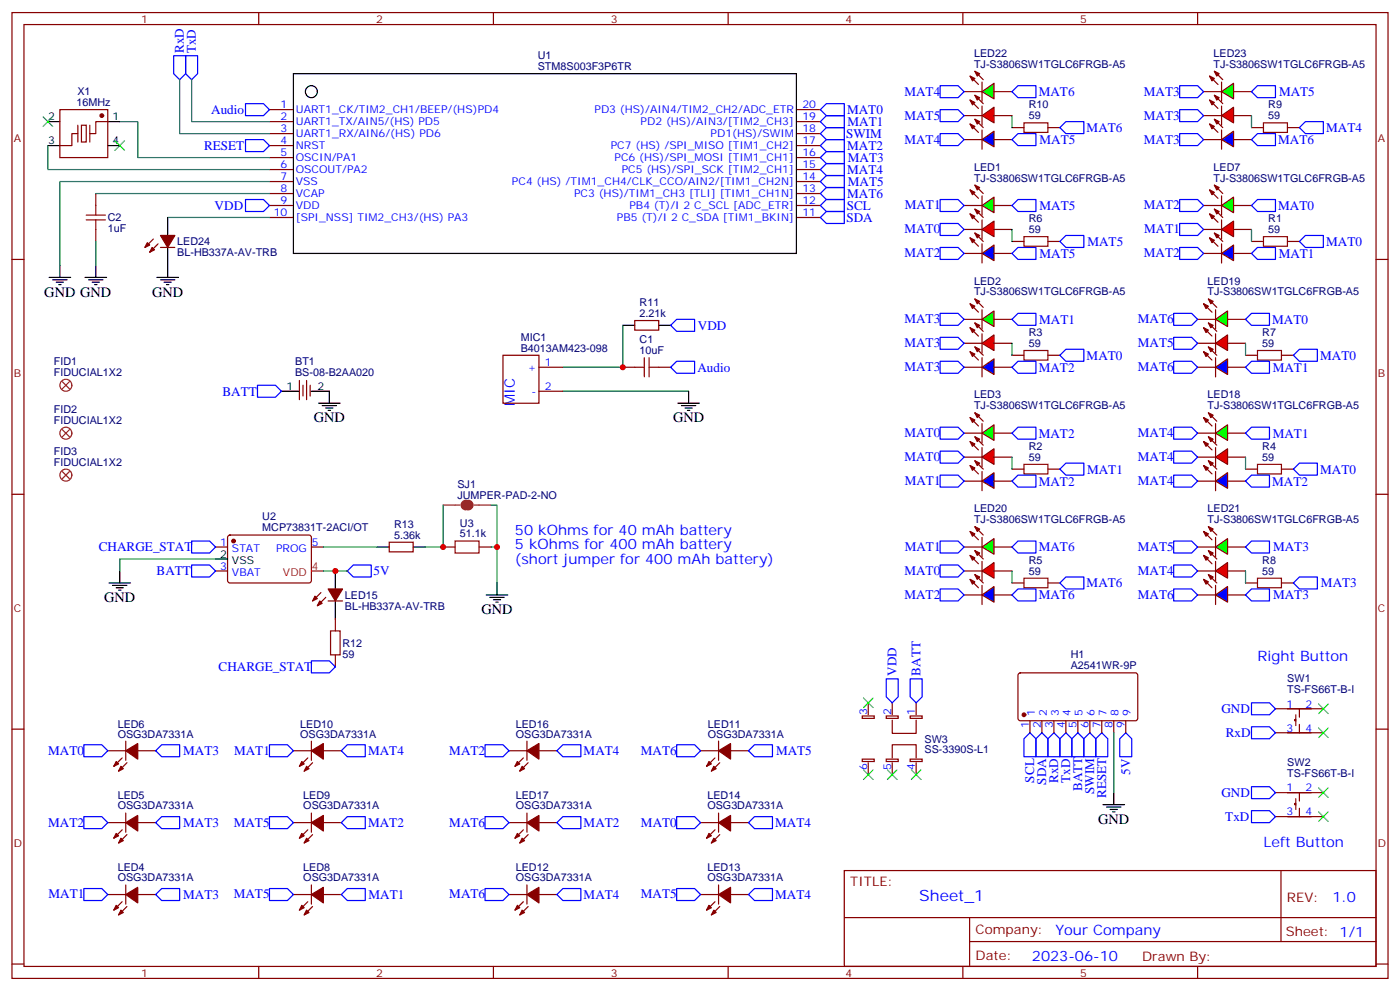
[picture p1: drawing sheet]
<svg xmlns="http://www.w3.org/2000/svg" width="412mm" height="292mm" viewBox="0 0 412 292" stroke-linecap="round" stroke-linejoin="round" font-family="sans-serif">
<g fill="none" stroke="#870000" stroke-width=".35">
<path d="M3.5 3.7h405.4v284.3h-405.4zM7.1 7.2h398.2v277.3h-398.2zM76.2 3.7v3.5M145.3 3.7v3.5M214.5 3.7v3.5M283.6 3.7v3.5M352.8 3.7v3.5M3.5 76.4h3.6M405.3 76.4h3.6M3.5 145.5h3.6M405.3 145.5h3.6M3.5 214.7h3.6"/>
<path d="M405.3 214.7h3.6M248.7 256.3h156.6v28.2h-156.6zM377.3 256.3v20.9M248.7 270.1h156.5M285.6 277.2h119.6M285.6 270.1v14.2M3.5 283.8h3.6M76.2 284.5v3.5M145.3 284.5v3.5M214.5 284.5v3.5M283.6 284.5v3.5M352.8 284.5v3.5"/>
<path d="M405.3 283.8h3.6"/>
</g>
<path d="M289.3 60.5l3.5-2.5v4.6z" fill="#0f0" stroke="#870000" stroke-width=".35"/>
<path d="M285.8 55.9l2.4 2.5M287.2 54.5l2.4 2.5M289.3 57.7v5.6M284 60.5h5.3M292.8 60.5h5.3" fill="none" stroke="#870000" stroke-width=".35"/>
<g fill="#870000" stroke="#870000" stroke-width=".35">
<path d="M287.2 54.5l1.4 .7-.7 .7z"/>
<path d="M285.8 55.9l1.4 .7-.7 .7z"/>
</g>
<path d="M289.3 67.6l3.5-2.5v4.6z" fill="#f00" stroke="#870000" stroke-width=".35"/>
<path d="M284 67.6h5.3M285.8 63l2.4 2.4M287.2 61.6l2.4 2.4M289.3 64.7v5.7M292.8 67.6h5.3" fill="none" stroke="#870000" stroke-width=".35"/>
<g fill="#870000" stroke="#870000" stroke-width=".35">
<path d="M287.2 61.6l1.4 .7-.7 .7z"/>
<path d="M285.8 63l1.4 .7-.7 .7z"/>
</g>
<path d="M289.3 74.6l3.5-2.5v4.6z" fill="#00f" stroke="#870000" stroke-width=".35"/>
<path d="M284 74.6h5.3M285.8 70l2.4 2.5M287.2 68.6l2.4 2.5M289.3 71.8v5.6M292.8 74.6h5.3" fill="none" stroke="#870000" stroke-width=".35"/>
<g fill="#870000" stroke="#870000" stroke-width=".35">
<path d="M287.2 68.6l1.4 .7-.7 .7z"/>
<path d="M285.8 70l1.4 .7-.7 .7z"/>
</g>
<path d="M289.3 94l3.5-2.5v4.6z" fill="#0f0" stroke="#870000" stroke-width=".35"/>
<path d="M284 94h5.3M285.8 89.4l2.4 2.5M287.2 88l2.4 2.5M289.3 91.2v5.6M292.8 94h5.3" fill="none" stroke="#870000" stroke-width=".35"/>
<g fill="#870000" stroke="#870000" stroke-width=".35">
<path d="M287.2 88l1.4 .7-.7 .7z"/>
<path d="M285.8 89.4l1.4 .7-.7 .7z"/>
</g>
<path d="M289.3 101.1l3.5-2.5v4.6z" fill="#f00" stroke="#870000" stroke-width=".35"/>
<path d="M285.8 96.5l2.4 2.5M287.2 95.1l2.4 2.4M289.3 98.2v5.7M284 101.1h5.3M292.8 101.1h5.3" fill="none" stroke="#870000" stroke-width=".35"/>
<g fill="#870000" stroke="#870000" stroke-width=".35">
<path d="M287.2 95.1l1.4 .7-.7 .7z"/>
<path d="M285.8 96.5l1.4 .7-.7 .7z"/>
</g>
<path d="M289.3 108.1l3.5-2.4v4.5z" fill="#00f" stroke="#870000" stroke-width=".35"/>
<path d="M284 108.1h5.3M285.8 103.5l2.4 2.5M287.2 102.1l2.4 2.5M289.3 105.3v5.6M292.8 108.1h5.3" fill="none" stroke="#870000" stroke-width=".35"/>
<g fill="#870000" stroke="#870000" stroke-width=".35">
<path d="M287.2 102.1l1.4 .7-.7 .7z"/>
<path d="M285.8 103.5l1.4 .7-.7 .8z"/>
</g>
<path d="M289.3 127.5l3.5-2.4v4.5z" fill="#0f0" stroke="#870000" stroke-width=".35"/>
<path d="M284 127.5h5.3M285.8 122.9l2.4 2.5M287.2 121.5l2.4 2.5M289.3 124.7v5.7M292.8 127.5h5.3" fill="none" stroke="#870000" stroke-width=".35"/>
<g fill="#870000" stroke="#870000" stroke-width=".35">
<path d="M287.2 121.5l1.4 .7-.7 .7z"/>
<path d="M285.8 122.9l1.4 .7-.7 .8z"/>
</g>
<path d="M289.3 134.6l3.5-2.5v4.6z" fill="#f00" stroke="#870000" stroke-width=".35"/>
<path d="M284 134.6h5.3M285.8 130l2.4 2.5M287.2 128.6l2.4 2.5M289.3 131.8v5.6M292.8 134.6h5.3" fill="none" stroke="#870000" stroke-width=".35"/>
<g fill="#870000" stroke="#870000" stroke-width=".35">
<path d="M287.2 128.6l1.4 .7-.7 .7z"/>
<path d="M285.8 130l1.4 .7-.7 .7z"/>
</g>
<path d="M289.3 141.6l3.5-2.4v4.6z" fill="#00f" stroke="#870000" stroke-width=".35"/>
<g fill="none" stroke="#870000" stroke-width=".35">
<path d="M79.4 32.3h7M79.4 35.8h7M79.4 39.3h7M234.6 32.3h7.1M234.6 35.8h7.1M234.6 39.3h7.1M79.4 42.9h7M79.4 46.4h7M79.4 49.9h7M79.4 53.4h7M79.4 57h7M234.6 42.9h7.1"/>
<path d="M234.6 46.4h7.1M234.6 49.9h7.1M234.6 53.4h7.1M234.6 57h7.1M79.4 60.5h7M79.4 64h7M234.6 60.5h7.1M234.6 64h7.1M285.8 137.1l2.4 2.4M287.2 135.6l2.4 2.5M289.3 138.8v5.7M284 141.6h5.3"/>
<path d="M292.8 141.6h5.3M37 218.2v5.6M375.7 208.7h14.1M375.7 215.7h14.1M381.7 211.8h-.3v.4h.3M381.7 210.4v3.2M382.8 208.7v2.4M382.8 213.3v2.4M31.7 221h5.3M36 223.1l-2.5 2.5M37 239.4v5.6M37.4 224.5l-2.5 2.5"/>
<path d="M40.6 221h5.3M375.7 233.4h14.1M381.7 236.5h-.3v.4h.3M381.7 235.1v3.2M382.8 233.4v2.4M382.8 237.9v2.5M31.7 242.2h5.3M36 244.3l-2.5 2.5M37.4 245.7l-2.5 2.5M40.6 242.2h5.3M375.7 240.4h14.1M31.7 263.3h5.3"/>
<path d="M36 265.5l-2.5 2.4M37 260.5v5.7M37.4 266.9l-2.5 2.4M40.6 263.3h5.3"/>
</g>
<g fill="#870000" stroke="#870000" stroke-width=".35">
<path d="M287.2 135.6l1.4 .7-.7 .8z"/>
<path d="M285.8 137.1l1.4 .7-.7 .7z"/>
<path d="M34.2 266.5l.7 .7-1.4 .7z"/>
<path d="M35.6 267.9l.7 .7-1.4 .7z"/>
<path d="M37 263.3l3.6-2.1v4.6z"/>
<path d="M34.2 245.4l.7 .7-1.4 .7z"/>
<path d="M35.6 246.8l.7 .7-1.4 .7z"/>
<path d="M37 242.2l3.6-2.1v4.6z"/>
<path d="M34.2 224.2l.7 .7-1.4 .7z"/>
<path d="M35.6 225.6l.7 .7-1.4 .7z"/>
<path d="M37 221l3.6-2.1v4.6z"/>
</g>
<g fill="none" stroke="#000" stroke-width=".35">
<path d="M86.4 21.7h148.2v52.9h-148.2z"/>
<circle cx="91.7" cy="27" r="1.76"/>
</g>
<path d="M359.8 60.5l3.6-2.5v4.6z" fill="#0f0" stroke="#870000" stroke-width=".35"/>
<path d="M356.3 55.9l2.5 2.5M357.7 54.5l2.5 2.5M359.8 57.7v5.6M354.5 60.5h5.3M363.4 60.5h5.3" fill="none" stroke="#870000" stroke-width=".35"/>
<g fill="#870000" stroke="#870000" stroke-width=".35">
<path d="M357.7 54.5l1.4 .7-.7 .7z"/>
<path d="M356.3 55.9l1.4 .7-.7 .7z"/>
</g>
<path d="M359.8 67.6l3.6-2.5v4.6z" fill="#f00" stroke="#870000" stroke-width=".35"/>
<path d="M354.5 67.6h5.3M356.3 63l2.5 2.4M357.7 61.6l2.5 2.4M359.8 64.7v5.7M363.4 67.6h5.3" fill="none" stroke="#870000" stroke-width=".35"/>
<g fill="#870000" stroke="#870000" stroke-width=".35">
<path d="M357.7 61.6l1.4 .7-.7 .7z"/>
<path d="M356.3 63l1.4 .7-.7 .7z"/>
</g>
<path d="M359.8 74.6l3.6-2.5v4.6z" fill="#00f" stroke="#870000" stroke-width=".35"/>
<g fill="none" stroke="#870000" stroke-width=".35">
<path d="M354.5 74.6h5.3M356.3 70l2.5 2.5M357.7 68.6l2.5 2.5M359.8 71.8v5.6M363.4 74.6h5.3M91.7 218.2v5.6M155.2 218.2v5.6M211.7 218.2v5.6M86.4 221h5.3M90.7 223.1l-2.5 2.5M91.7 239.4v5.6M92.1 224.5l-2.5 2.5"/>
<path d="M95.2 221h5.3M149.9 221h5.3M154.2 223.1l-2.5 2.5M155.2 239.4v5.6M155.6 224.5l-2.5 2.5M158.7 221h5.3M206.4 221h5.3M210.6 223.1l-2.5 2.5M211.7 239.4v5.6M212 224.5l-2.5 2.5M215.2 221h5.3M86.4 242.2h5.3"/>
<path d="M90.7 244.3l-2.5 2.5M92.1 245.7l-2.5 2.5M95.2 242.2h5.3M149.9 242.2h5.3M154.2 244.3l-2.5 2.5M155.6 245.7l-2.5 2.5M158.7 242.2h5.3M206.4 242.2h5.3M210.6 244.3l-2.5 2.5M212 245.7l-2.5 2.5M215.2 242.2h5.3M86.4 263.3h5.3"/>
<path d="M90.7 265.5l-2.5 2.4M91.7 260.5v5.7M92.1 266.9l-2.5 2.4M95.2 263.3h5.3M149.9 263.3h5.3M154.2 265.5l-2.5 2.4M155.2 260.5v5.7M155.6 266.9l-2.5 2.4M158.7 263.3h5.3M206.4 263.3h5.3M210.6 265.5l-2.5 2.4M211.7 260.5v5.7"/>
<path d="M212 266.9l-2.5 2.4M215.2 263.3h5.3"/>
</g>
<g fill="#870000" stroke="#870000" stroke-width=".35">
<path d="M357.7 68.6l1.4 .7-.7 .7z"/>
<path d="M356.3 70l1.4 .7-.7 .7z"/>
<path d="M88.9 266.5l.7 .7-1.4 .7z"/>
<path d="M90.3 267.9l.7 .7-1.4 .7z"/>
<path d="M91.7 263.3l3.5-2.1v4.6z"/>
<path d="M88.9 245.4l.7 .7-1.4 .7z"/>
<path d="M90.3 246.8l.7 .7-1.4 .7z"/>
<path d="M91.7 242.2l3.5-2.1v4.6z"/>
<path d="M88.9 224.2l.7 .7-1.4 .7z"/>
<path d="M90.3 225.6l.7 .7-1.4 .7z"/>
<path d="M91.7 221l3.5-2.1v4.6z"/>
<path d="M208.8 224.2l.7 .7-1.4 .7z"/>
<path d="M210.3 225.6l.7 .7-1.5 .7z"/>
<path d="M211.7 221l3.5-2.1v4.6z"/>
<path d="M152.4 266.5l.7 .7-1.4 .7z"/>
<path d="M153.8 267.9l.7 .7-1.4 .7z"/>
<path d="M155.2 263.3l3.5-2.1v4.6z"/>
<path d="M208.8 266.5l.7 .7-1.4 .7z"/>
<path d="M210.3 267.9l.7 .7-1.5 .7z"/>
<path d="M211.7 263.3l3.5-2.1v4.6z"/>
<path d="M208.8 245.4l.7 .7-1.4 .7z"/>
<path d="M210.3 246.8l.7 .7-1.5 .7z"/>
<path d="M211.7 242.2l3.5-2.1v4.6z"/>
<path d="M152.4 224.2l.7 .7-1.4 .7z"/>
<path d="M153.8 225.6l.7 .7-1.4 .7z"/>
<path d="M155.2 221l3.5-2.1v4.6z"/>
<path d="M152.4 245.4l.7 .7-1.4 .7z"/>
<path d="M153.8 246.8l.7 .7-1.4 .7z"/>
<path d="M155.2 242.2l3.5-2.1v4.6z"/>
</g>
<path d="M358.1 127.5l3.5-2.4v4.5z" fill="#0f0" stroke="#870000" stroke-width=".35"/>
<path d="M352.8 127.5h5.3M354.5 122.9l2.5 2.5M356 121.5l2.4 2.5M358.1 124.7v5.7M361.6 127.5h5.3" fill="none" stroke="#870000" stroke-width=".35"/>
<g fill="#870000" stroke="#870000" stroke-width=".35">
<path d="M356 121.5l1.4 .7-.7 .7z"/>
<path d="M354.5 122.9l1.5 .7-.8 .8z"/>
</g>
<path d="M358.1 134.6l3.5-2.5v4.6z" fill="#f00" stroke="#870000" stroke-width=".35"/>
<path d="M352.8 134.6h5.3M354.5 130l2.5 2.5M356 128.6l2.4 2.5M358.1 131.8v5.6M361.6 134.6h5.3" fill="none" stroke="#870000" stroke-width=".35"/>
<g fill="#870000" stroke="#870000" stroke-width=".35">
<path d="M356 128.6l1.4 .7-.7 .7z"/>
<path d="M354.5 130l1.5 .7-.8 .7z"/>
</g>
<path d="M358.1 141.6l3.5-2.4v4.6z" fill="#00f" stroke="#870000" stroke-width=".35"/>
<path d="M354.5 137.1l2.5 2.4M356 135.6l2.4 2.5M358.1 138.8v5.7M352.8 141.6h5.3M361.6 141.6h5.3" fill="none" stroke="#870000" stroke-width=".35"/>
<g fill="#870000" stroke="#870000" stroke-width=".35">
<path d="M356 135.6l1.4 .7-.7 .8z"/>
<path d="M354.5 137.1l1.5 .7-.8 .7z"/>
</g>
<path d="M358.1 94l3.5-2.5v4.6z" fill="#0f0" stroke="#870000" stroke-width=".35"/>
<path d="M352.8 94h5.3M354.5 89.4l2.5 2.5M356 88l2.4 2.5M358.1 91.2v5.6M361.6 94h5.3" fill="none" stroke="#870000" stroke-width=".35"/>
<g fill="#870000" stroke="#870000" stroke-width=".35">
<path d="M356 88l1.4 .7-.7 .7z"/>
<path d="M354.5 89.4l1.5 .7-.8 .7z"/>
</g>
<path d="M358.1 101.1l3.5-2.5v4.6z" fill="#f00" stroke="#870000" stroke-width=".35"/>
<path d="M354.5 96.5l2.5 2.5M356 95.1l2.4 2.4M358.1 98.2v5.7M352.8 101.1h5.3M361.6 101.1h5.3" fill="none" stroke="#870000" stroke-width=".35"/>
<g fill="#870000" stroke="#870000" stroke-width=".35">
<path d="M356 95.1l1.4 .7-.7 .7z"/>
<path d="M354.5 96.5l1.5 .7-.8 .7z"/>
</g>
<path d="M358.1 108.1l3.5-2.4v4.5z" fill="#00f" stroke="#870000" stroke-width=".35"/>
<path d="M352.8 108.1h5.3M354.5 103.5l2.5 2.5M356 102.1l2.4 2.5M358.1 105.3v5.6M361.6 108.1h5.3" fill="none" stroke="#870000" stroke-width=".35"/>
<g fill="#870000" stroke="#870000" stroke-width=".35">
<path d="M356 102.1l1.4 .7-.7 .7z"/>
<path d="M354.5 103.5l1.5 .7-.8 .8z"/>
</g>
<path d="M289.3 161l3.5-2.4v4.6z" fill="#0f0" stroke="#870000" stroke-width=".35"/>
<path d="M285.8 156.5l2.4 2.4M287.2 155l2.4 2.5M289.3 158.2v5.7M284 161h5.3M292.8 161h5.3" fill="none" stroke="#870000" stroke-width=".35"/>
<g fill="#870000" stroke="#870000" stroke-width=".35">
<path d="M287.2 155l1.4 .8-.7 .7z"/>
<path d="M285.8 156.5l1.4 .7-.7 .7z"/>
</g>
<path d="M289.3 168.1l3.5-2.5v4.6z" fill="#f00" stroke="#870000" stroke-width=".35"/>
<path d="M284 168.1h5.3M285.8 163.5l2.4 2.5M287.2 162.1l2.4 2.5M289.3 165.3v5.6M292.8 168.1h5.3" fill="none" stroke="#870000" stroke-width=".35"/>
<g fill="#870000" stroke="#870000" stroke-width=".35">
<path d="M287.2 162.1l1.4 .7-.7 .7z"/>
<path d="M285.8 163.5l1.4 .7-.7 .7z"/>
</g>
<path d="M289.3 175.2l3.5-2.5v4.6z" fill="#00f" stroke="#870000" stroke-width=".35"/>
<path d="M284 175.2h5.3M285.8 170.6l2.4 2.4M287.2 169.2l2.4 2.4M289.3 172.3v5.7M292.8 175.2h5.3" fill="none" stroke="#870000" stroke-width=".35"/>
<g fill="#870000" stroke="#870000" stroke-width=".35">
<path d="M287.2 169.2l1.4 .7-.7 .7z"/>
<path d="M285.8 170.6l1.4 .7-.7 .7z"/>
</g>
<path d="M358.1 161l3.5-2.4v4.6z" fill="#0f0" stroke="#870000" stroke-width=".35"/>
<path d="M354.5 156.5l2.5 2.4M356 155l2.4 2.5M358.1 158.2v5.7M352.8 161h5.3M361.6 161h5.3" fill="none" stroke="#870000" stroke-width=".35"/>
<g fill="#870000" stroke="#870000" stroke-width=".35">
<path d="M356 155l1.4 .8-.7 .7z"/>
<path d="M354.5 156.5l1.5 .7-.8 .7z"/>
</g>
<path d="M358.1 168.1l3.5-2.5v4.6z" fill="#f00" stroke="#870000" stroke-width=".35"/>
<path d="M352.8 168.1h5.3M354.5 163.5l2.5 2.5M356 162.1l2.4 2.5M358.1 165.3v5.6M361.6 168.1h5.3" fill="none" stroke="#870000" stroke-width=".35"/>
<g fill="#870000" stroke="#870000" stroke-width=".35">
<path d="M356 162.1l1.4 .7-.7 .7z"/>
<path d="M354.5 163.5l1.5 .7-.8 .7z"/>
</g>
<path d="M358.1 175.2l3.5-2.5v4.6z" fill="#00f" stroke="#870000" stroke-width=".35"/>
<path d="M352.8 175.2h5.3M354.5 170.6l2.5 2.4M356 169.2l2.4 2.4M358.1 172.3v5.7M361.6 175.2h5.3" fill="none" stroke="#870000" stroke-width=".35"/>
<g fill="#870000" stroke="#870000" stroke-width=".35">
<path d="M356 169.2l1.4 .7-.7 .7z"/>
<path d="M354.5 170.6l1.5 .7-.8 .7z"/>
</g>
<path d="M289.3 27l3.5-2.5v4.6z" fill="#0f0" stroke="#870000" stroke-width=".35"/>
<path d="M284 27h5.3M285.8 22.4l2.4 2.5M287.2 21l2.4 2.5M289.3 24.2v5.6M292.8 27h5.3" fill="none" stroke="#870000" stroke-width=".35"/>
<g fill="#870000" stroke="#870000" stroke-width=".35">
<path d="M287.2 21l1.4 .7-.7 .7z"/>
<path d="M285.8 22.4l1.4 .7-.7 .7z"/>
</g>
<path d="M289.3 34l3.5-2.4v4.6z" fill="#f00" stroke="#870000" stroke-width=".35"/>
<path d="M284 34h5.3M285.8 29.5l2.4 2.4M287.2 28l2.4 2.5M289.3 31.2v5.7M292.8 34h5.3" fill="none" stroke="#870000" stroke-width=".35"/>
<g fill="#870000" stroke="#870000" stroke-width=".35">
<path d="M287.2 28l1.4 .8-.7 .7z"/>
<path d="M285.8 29.5l1.4 .7-.7 .7z"/>
</g>
<path d="M289.3 41.1l3.5-2.5v4.6z" fill="#00f" stroke="#870000" stroke-width=".35"/>
<path d="M285.8 36.5l2.4 2.5M287.2 35.1l2.4 2.5M289.3 38.3v5.6M284 41.1h5.3M292.8 41.1h5.3" fill="none" stroke="#870000" stroke-width=".35"/>
<g fill="#870000" stroke="#870000" stroke-width=".35">
<path d="M287.2 35.1l1.4 .7-.7 .7z"/>
<path d="M285.8 36.5l1.4 .7-.7 .7z"/>
</g>
<path d="M359.8 27l3.6-2.5v4.6z" fill="#0f0" stroke="#870000" stroke-width=".35"/>
<path d="M354.5 27h5.3M356.3 22.4l2.5 2.5M357.7 21l2.5 2.5M359.8 24.2v5.6M363.4 27h5.3" fill="none" stroke="#870000" stroke-width=".35"/>
<g fill="#870000" stroke="#870000" stroke-width=".35">
<path d="M357.7 21l1.4 .7-.7 .7z"/>
<path d="M356.3 22.4l1.4 .7-.7 .7z"/>
</g>
<path d="M359.8 34l3.6-2.4v4.6z" fill="#f00" stroke="#870000" stroke-width=".35"/>
<path d="M354.5 34h5.3M356.3 29.5l2.5 2.4M357.7 28l2.5 2.5M359.8 31.2v5.7M363.4 34h5.3" fill="none" stroke="#870000" stroke-width=".35"/>
<g fill="#870000" stroke="#870000" stroke-width=".35">
<path d="M357.7 28l1.4 .8-.7 .7z"/>
<path d="M356.3 29.5l1.4 .7-.7 .7z"/>
</g>
<path d="M359.8 41.1l3.6-2.5v4.6z" fill="#00f" stroke="#870000" stroke-width=".35"/>
<g fill="none" stroke="#870000" stroke-width=".35">
<path d="M17.6 32.3h14.1v14.1h-14.1zM22.9 39.3h-1.7v3.6h-3.6M24 36.9h1.4v4.9h-1.4zM31.7 35.8h-3.5v3.5h-1.7M298.1 37.6h3.5M308.7 37.6h3.5M356.3 36.5l2.5 2.5M357.7 35.1l2.5 2.5M359.8 38.3v5.6M368.7 37.6h3.5M379.2 37.6h3.6M28.2 57v3.5"/>
<path d="M354.5 41.1h5.3M363.4 41.1h5.3M28.2 67.6v3.5M45.2 70.4l-2.5 2.4M46.6 71.8l-2.5 2.5M47.3 72.8h4.2M298.1 71.1h3.5M308.7 71.1h3.5M368.7 71.1h3.5M379.2 71.1h3.6M187 94.4h7v2.8h-7zM88.2 112v5.7"/>
<path d="M89.3 113.4v3.2M90.3 112v5.7M91.4 113.4v3.2M158.7 108.1h7.1M158.7 115.2h7.1M183.4 108.1h3.6M194 108.1h3.6M298.1 104.6h3.5M308.7 104.6h3.5M366.9 104.6h3.5M377.5 104.6h3.5M298.1 138.1h3.5"/>
<path d="M308.7 138.1h3.5M366.9 138.1h3.5M377.5 138.1h3.5M67.3 157.7l.4-.2 23.6 .1 .4 .6v13l-.7 .4h-23.5l-.5-.7v-12.7zM114.7 159.6h7v2.9h-7zM63.5 161h3.5M63.5 168.1h3.5M91.7 161h3.5M94.5 174.4l-2.4 2.5M96 175.9l-2.5 2.4M96.7 176.9h4.2M130.5 161h3.6"/>
<path d="M141.1 161h3.5M298.1 171.6h3.5M308.7 171.6h3.5M366.9 171.6h3.5M377.5 171.6h3.5M98.8 182.2v3.5M98.8 192.8v3.5M300.1 198.3l.5-.2h34.1l.4 .7v13l-.7 .4-34.1-.1-.4-.6v-12.7zM254 210.8h3.5v.7h-3.5zM255.8 206.9v3.5M261.1 210.8h3.5v.7h-3.5zM262.8 212v3.9h7.1v-3.9"/>
<path d="M262.8 206.9v3.5M268.1 210.8h3.5v.7h-3.5zM269.9 206.9v3.5M303.4 212.2v3.5M306.9 212.2v3.5M310.4 212.2v3.5M314 212.2v3.5M317.5 212.2v3.5M321 212.2v3.5M324.6 212.2v3.5M328.1 212.2v3.5M331.6 212.2v3.5"/>
<path d="M254 223.5h3.5v.7h-3.5zM255.8 224.5v3.6M261.1 223.5h3.5v.7h-3.5zM262.8 223.1v-3.8h7.1v3.8M262.8 224.5v3.6M268.1 223.5h3.5v.7h-3.5zM269.9 224.5v3.6"/>
</g>
<g fill="#870000" stroke="#870000" stroke-width=".35">
<path d="M357.7 35.1l1.4 .7-.7 .7z"/>
<path d="M356.3 36.5l1.4 .7-.7 .7z"/>
<path d="M96.7 173.4h4.2l-2.1 3.5z"/>
<path d="M94.2 176.9l.7 .7-1.4 .7z"/>
<path d="M92.8 175.5l.7 .7-1.4 .7z"/>
<path d="M47.3 69.3h4.2l-2.1 3.5z"/>
<path d="M44.8 72.8l.7 .8-1.4 .7z"/>
<path d="M43.4 71.4l.7 .7-1.4 .7z"/>
<circle cx="30" cy="34" r=".53"/>
<circle cx="301.6" cy="210.4" r=".53"/>
<circle cx="68.8" cy="159.3" r=".53"/>
</g>
<g fill="none" stroke="#000" stroke-width=".35">
<path d="M14.1 35.8h3.5M31.7 35.8h3.6M14.1 42.9h3.5M31.7 42.9h3.6M17.6 78.1v3.6M28.2 78.1v3.6M49.4 64v5.3M49.4 72.8v8.9M14.5 81.7h6.3M15.5 82.4h4.3M16.6 83.1h2.1M17.3 83.8h.7"/>
<path d="M25 81.7h6.4M26.1 82.4h4.2M27.2 83.1h2.1M27.9 83.8h.7M46.2 81.7h6.4M47.3 82.4h4.2M48.3 83.1h2.1M49 83.8h.7M183.4 95.8h3.6M194 95.8h3.6M82.9 115.2h5.3M91.7 115.2h5.3v3.5"/>
<path d="M93.8 118.7h6.4M94.9 119.4h4.2M199.7 118.7h6.3M200.7 119.4h4.3M202.8 115.2v3.5M96 120.1h2.1M96.7 120.8h.7M201.8 120.1h2.1M202.5 120.8h.7M32.1 171.6h6.4M33.2 172.3h4.2M34.2 173h2.1"/>
<path d="M34.9 173.7h.7M35.3 168.1v3.5M63.5 164.6h3.5M98.8 168.1v5.3M98.8 176.9v5.3M111.1 161h3.6M121.7 161h3.5M143.2 175.2h6.4M144.3 175.9h4.2M145.3 176.6h2.2M146 177.3h.8M146.4 171.6v3.6"/>
<path d="M324.9 236.9h6.4M326 237.6h4.2M327 238.3h2.1M327.7 239h.7M328.1 233.4v3.5"/>
</g>
<g fill="none" stroke="#a10000" stroke-width=".35">
<path d="M301.6 36.2h7.1v2.8h-7.1zM372.2 36.2h7v2.8h-7zM25.4 63.3h5.6M25.4 64.7h5.6M28.2 60.5v2.8M28.2 64.7v2.9M301.6 69.7h7.1v2.8h-7.1zM372.2 69.7h7v2.8h-7zM187 108.1h2.8M189.8 105.3v5.6M191.2 108.1h2.8M191.2 105.3v5.6"/>
<path d="M301.6 103.2h7.1v2.8h-7.1zM370.4 103.2h7.1v2.8h-7.1zM301.6 136.7h7.1v2.8h-7.1zM370.4 136.7h7.1v2.8h-7.1zM134.1 159.3h7v3.5h-7zM301.6 170.2h7.1v2.8h-7.1zM370.4 170.2h7.1v2.8h-7.1zM97.4 185.7h2.8v7.1h-2.8z"/>
</g>
<path d="M22.9 36.9v4.9M26.5 36.9v4.9" fill="none" stroke="#871200" stroke-width=".35"/>
<g fill="none" stroke="#8c2424" stroke-width=".35">
<path d="M18.3 112.4l2.2 2.1M20.5 112.4l-2.2 2.1M18.3 126.5l2.2 2.1M18.3 138.8l2.2 2.1M20.5 126.5l-2.2 2.1M20.5 138.8l-2.2 2.1M130.5 148.7h5M139.7 148.7h4.9"/>
<circle cx="19.4" cy="113.4" r="1.76"/>
<circle cx="19.4" cy="139.9" r="1.76"/>
<circle cx="19.4" cy="127.5" r="1.76"/>
</g>
<g fill="none" stroke="#3c3" stroke-width=".35">
<path d="M12.7 34.4l2.8 2.8M15.5 34.4l-2.8 2.8M33.9 41.5l2.8 2.8M36.7 41.5l-2.8 2.8M254.4 205.5l2.8 2.8M257.2 205.5l-2.8 2.8M388.4 207.3l2.8 2.8M388.4 214.3l2.8 2.8M391.2 207.3l-2.8 2.8M391.2 214.3l-2.8 2.8M254.4 226.7l2.8 2.8M257.2 226.7l-2.8 2.8"/>
<path d="M261.4 226.7l2.8 2.8M264.2 226.7l-2.8 2.8M268.5 226.7l2.8 2.8M271.3 226.7l-2.8 2.8M388.4 232l2.8 2.8M388.4 239l2.8 2.8M391.2 232l-2.8 2.8M391.2 239l-2.8 2.8"/>
</g>
<g fill="none" stroke="#008700" stroke-width=".35">
<path d="M35.3 35.8h5.3v10.6h38.8M52.9 23.5v15.8h26.5M56.4 23.5v12.3h23M298.1 34v3.6M368.7 34v3.6M14.1 42.9v7h65.3M28.2 57h51.2M79.4 53.4h-61.8v24.7M28.2 71.1v7M49.4 64h30M298.1 67.6v3.5M368.7 67.6v3.5"/>
<path d="M183.4 95.8v12.3h-17.6M165.8 115.2h37M298.1 101.1v3.5M366.9 101.1v3.5M298.1 134.6v3.5M366.9 134.6v3.5M130.5 148.7v12.3h-5.3M144.6 148.7h1.8v22.9M63.5 164.6h-28.2v3.5M95.2 161h15.9M95.2 168.1h7.1M144.6 161h1.8"/>
<path d="M298.1 168.1v3.5M366.9 168.1v3.5M328.1 215.7v17.7"/>
</g>
<g fill="none" stroke="#00f" stroke-width=".35">
<path d="M51.2 16.4h3.5v5.3l-1.8 1.8-1.7-1.8zM54.7 16.4h3.5v5.3l-1.8 1.8-1.7-1.8zM72.3 30.5h5.3l1.8 1.8-1.8 1.7h-5.3zM241.7 39.3l1.7-1.7h5.3v3.5h-5.3zM241.7 32.3l1.7-1.8h5.3v3.5h-5.3zM241.7 35.8l1.7-1.8h5.3v3.6h-5.3zM276.9 39.3h5.3l1.8 1.8-1.8 1.8h-5.3zM276.9 25.2h5.3l1.8 1.8-1.8 1.8h-5.3zM276.9 32.3h5.3l1.8 1.7-1.8 1.8h-5.3zM298.1 27l1.8-1.8h5.3v3.6h-5.3zM314 35.8h5.3v3.5h-5.3l-1.8-1.7zM347.5 25.2h5.3l1.7 1.8-1.7 1.8h-5.3z"/>
<path d="M347.5 32.3h5.3l1.7 1.7-1.7 1.8h-5.3zM347.5 39.3h5.3l1.7 1.8-1.7 1.8h-5.3zM370.4 25.2h5.3v3.6h-5.3l-1.7-1.8zM384.5 35.8h5.3v3.5h-5.3l-1.7-1.7zM72.3 41.1h5.3l1.8 1.8-1.8 1.7h-5.3zM72.3 58.7h5.3l1.8 1.8-1.8 1.8h-5.3zM241.7 42.9l1.7-1.8h5.3v3.5h-5.3zM241.7 46.4l1.7-1.8h5.3v3.6h-5.3zM241.7 49.9l1.7-1.7h5.3v3.5h-5.3zM241.7 53.4l1.7-1.7h5.3v3.5h-5.3zM241.7 57l1.7-1.8h5.3v3.5h-5.3zM276.9 58.7h5.3l1.8 1.8-1.8 1.8h-5.3z"/>
<path d="M298.1 41.1l1.8-1.8h5.3v3.6h-5.3zM347.5 58.7h5.3l1.7 1.8-1.7 1.8h-5.3zM368.7 41.1l1.7-1.8h5.3v3.6h-5.3zM370.4 58.7h5.3v3.6h-5.3l-1.7-1.8zM241.7 60.5l1.7-1.8h5.3v3.6h-5.3zM241.7 64l1.7-1.7h5.3v3.5h-5.3zM276.9 65.8h5.3l1.8 1.8-1.8 1.7h-5.3zM276.9 72.8h5.3l1.8 1.8-1.8 1.8h-5.3zM298.1 60.5l1.8-1.8h5.3v3.6h-5.3zM298.1 74.6l1.8-1.8h5.3v3.6h-5.3zM314 69.3h5.3v3.5h-5.3l-1.8-1.7zM347.5 65.8h5.3l1.7 1.8-1.7 1.7h-5.3z"/>
<path d="M347.5 72.8h5.3l1.7 1.8-1.7 1.8h-5.3zM368.7 74.6l1.7-1.8h5.3v3.6h-5.3zM384.5 69.3h5.3v3.5h-5.3l-1.7-1.7zM197.6 95.8l1.7-1.8h5.3v3.5h-5.3zM276.9 99.3h5.3l1.8 1.8-1.8 1.7h-5.3zM276.9 92.3h5.3l1.8 1.7-1.8 1.8h-5.3zM298.1 94l1.8-1.7h5.3v3.5h-5.3zM345.7 99.3h5.3l1.8 1.8-1.8 1.7h-5.3zM345.7 92.3h5.3l1.8 1.7-1.8 1.8h-5.3zM366.9 94l1.8-1.7h5.2v3.5h-5.2zM75.8 113.4h5.3l1.8 1.8-1.8 1.7h-5.3zM197.6 108.1l1.7-1.7h5.3v3.5h-5.3z"/>
<path d="M276.9 106.4h5.3l1.8 1.7-1.8 1.8h-5.3zM298.1 108.1l1.8-1.7h5.3v3.5h-5.3zM312.2 104.6l1.8-1.8h5.3v3.6h-5.3zM345.7 106.4h5.3l1.8 1.7-1.8 1.8h-5.3zM366.9 108.1l1.8-1.7h5.2v3.5h-5.2zM381 104.6l1.8-1.8h5.3v3.6h-5.3zM276.9 132.8h5.3l1.8 1.8-1.8 1.7h-5.3zM276.9 125.8h5.3l1.8 1.7-1.8 1.8h-5.3zM276.9 139.9h5.3l1.8 1.7-1.8 1.8h-5.3zM298.1 127.5l1.8-1.7h5.3v3.5h-5.3zM314 136.3h5.3v3.6h-5.3l-1.8-1.8zM345.7 132.8h5.3l1.8 1.8-1.8 1.7h-5.3z"/>
<path d="M345.7 125.8h5.3l1.8 1.7-1.8 1.8h-5.3zM345.7 139.9h5.3l1.8 1.7-1.8 1.8h-5.3zM366.9 127.5l1.8-1.7h5.2v3.5h-5.2zM381 138.1l1.8-1.8h5.3v3.6h-5.3zM56.4 159.3h5.3l1.8 1.7-1.8 1.8h-5.3zM276.9 159.3h5.3l1.8 1.7-1.8 1.8h-5.3zM298.1 141.6l1.8-1.7h5.3v3.5h-5.3zM345.7 159.3h5.3l1.8 1.7-1.8 1.8h-5.3zM366.9 141.6l1.8-1.7h5.2v3.5h-5.2zM56.4 166.3h5.3l1.8 1.8-1.8 1.8h-5.3zM102.3 168.1l1.8-1.8h5.3v3.6h-5.3zM276.9 166.3h5.3l1.8 1.8-1.8 1.8h-5.3z"/>
<path d="M276.9 173.4h5.3l1.8 1.8-1.8 1.7h-5.3zM298.1 161l1.8-1.7h5.3v3.5h-5.3zM298.1 175.2l1.8-1.8h5.3v3.5h-5.3zM312.2 171.6l1.8-1.7h5.3v3.5h-5.3zM345.7 166.3h5.3l1.8 1.8-1.8 1.8h-5.3zM345.7 173.4h5.3l1.8 1.8-1.8 1.7h-5.3zM366.9 161l1.8-1.7h5.2v3.5h-5.2zM366.9 175.2l1.8-1.8h5.2v3.5h-5.2zM381 171.6l1.8-1.7h5.3v3.5h-5.3zM91.7 194.6h5.3l1.8 1.7-1.8 1.8h-5.3zM261.1 199.8h3.5v5.3l-1.8 1.8-1.7-1.8zM268.1 199.8h3.5v5.3l-1.7 1.8-1.8-1.8z"/>
<path d="M24.7 219.3h5.3l1.7 1.7-1.7 1.8h-5.3zM79.4 219.3h5.3l1.7 1.7-1.7 1.8h-5.3zM142.9 219.3h5.3l1.7 1.7-1.7 1.8h-5.3zM199.3 219.3h5.3l1.8 1.7-1.8 1.8h-5.3zM303.4 215.7l1.8 1.8v5.3h-3.6v-5.3zM306.9 215.7l1.8 1.8v5.3h-3.5v-5.3zM310.4 215.7l1.8 1.8v5.3h-3.5v-5.3zM314 215.7l1.7 1.8v5.3h-3.5v-5.3zM317.5 215.7l1.8 1.8v5.3h-3.6v-5.3zM321 215.7l1.8 1.8v5.3h-3.5v-5.3zM324.6 215.7l1.7 1.8v5.3h-3.5v-5.3zM331.6 215.7l1.8 1.8v5.3h-3.6v-5.3z"/>
<path d="M368.7 206.9h5.2l1.8 1.8-1.8 1.7h-5.2zM368.7 214h5.2l1.8 1.7-1.8 1.8h-5.2zM45.9 221l1.7-1.7h5.3v3.5h-5.3zM100.5 221l1.8-1.7h5.3v3.5h-5.3zM164 221l1.8-1.7h5.3v3.5h-5.3zM220.5 221l1.7-1.7h5.3v3.5h-5.3zM368.7 231.6h5.2l1.8 1.8-1.8 1.7h-5.2zM368.7 238.7h5.2l1.8 1.7-1.8 1.8h-5.2zM24.7 240.4h5.3l1.7 1.8-1.7 1.7h-5.3zM45.9 242.2l1.7-1.8h5.3v3.5h-5.3zM79.4 240.4h5.3l1.7 1.8-1.7 1.7h-5.3zM100.5 242.2l1.8-1.8h5.3v3.5h-5.3z"/>
<path d="M142.9 240.4h5.3l1.7 1.8-1.7 1.7h-5.3zM164 242.2l1.8-1.8h5.3v3.5h-5.3zM199.3 240.4h5.3l1.8 1.8-1.8 1.7h-5.3zM220.5 242.2l1.7-1.8h5.3v3.5h-5.3zM24.7 261.6h5.3l1.7 1.7-1.7 1.8h-5.3zM45.9 263.3l1.7-1.7h5.3v3.5h-5.3zM79.4 261.6h5.3l1.7 1.7-1.7 1.8h-5.3zM102.3 261.6h5.3v3.5h-5.3l-1.8-1.8zM142.9 261.6h5.3l1.7 1.7-1.7 1.8h-5.3zM165.8 261.6h5.3v3.5h-5.3l-1.8-1.8zM199.3 261.6h5.3l1.8 1.7-1.8 1.8h-5.3zM222.2 261.6h5.3v3.5h-5.3l-1.7-1.8z"/>
</g>
<path d="M91.7 168.1h3.5" fill="none" stroke="#f00" stroke-width=".35"/>
<path d="M148.2 104.6h10.5v14.1h-10.5z" fill="none" stroke="#600" stroke-width=".35"/>
<path d="M137.2 148a.71 .71 0 0 0-.7 .7 .71 .71 0 0 0 .7 .7M137.9 148a.71 .71 0 0 1 .7 .7 .71 .71 0 0 1-.7 .7" fill="none" stroke="#8c2424" stroke-width="1.8"/>
<g fill="#c00">
<circle cx="183.4" cy="108.1" r=".88"/>
<circle cx="146.4" cy="161" r=".88"/>
<circle cx="130.5" cy="161" r=".88"/>
<circle cx="98.8" cy="168.1" r=".88"/>
</g>
<text font-size="4.6" fill="#00f" x="270.8" y="265.3">Sheet_1</text>
<g font-size="4.2">
<text x="13.1" y="87.3">GND GND</text>
<text x="44.8" y="87.3">GND</text>
<text x="92.4" y="124.4">GND</text>
<text x="198.3" y="124.4">GND</text>
<text x="30.7" y="177.3">GND</text>
<text x="141.8" y="180.8">GND</text>
<text x="323.5" y="242.5">GND</text>
</g>
<g font-size="4.2" fill="#00f">
<text x="151.7" y="119.6" transform="rotate(-90 151.7 119.6)">MIC</text>
<text x="151.7" y="157.5">50 kOhms for 40 mAh battery</text>
<text x="151.7" y="161.7">5 kOhms for 400 mAh battery</text>
<text x="151.7" y="166">(short jumper for 400 mAh battery)</text>
<text x="370.4" y="194.6">Right Button</text>
<text x="372.2" y="249.2">Left Button</text>
<text x="392.5" y="265.6">1.0</text>
<text x="310.9" y="275.1">Your Company</text>
<text x="304" y="282.9">2023-06-10</text>
</g>
<g font-size="3.9" fill="#00f">
<text x="54.2" y="15.7" transform="rotate(-90 54.2 15.7)">RxD</text>
<text x="57.7" y="15.7" transform="rotate(-90 57.7 15.7)">TxD</text>
<text x="266.4" y="28.2">MAT4</text>
<text x="306" y="28.3">MAT6</text>
<text x="337" y="28.2">MAT3</text>
<text x="376.8" y="28.3">MAT5</text>
<text x="62.2" y="33.5">Audio</text>
<text x="249.5" y="33.6">MAT0</text>
<text x="266.4" y="35.2">MAT5</text>
<text x="337" y="35.2">MAT3</text>
<text x="249.2" y="40.7">SWIM</text>
<text x="249.7" y="37.1">MAT1</text>
<text x="320.1" y="38.9">MAT6</text>
<text x="390.6" y="38.9">MAT4</text>
<text x="60.1" y="44.1">RESET</text>
<text x="249.5" y="44.2">MAT2</text>
<text x="249.8" y="47.7">MAT3</text>
<text x="266.4" y="42.3">MAT4</text>
<text x="306.2" y="42.4">MAT5</text>
<text x="337" y="42.3">MAT3</text>
<text x="376.5" y="42.4">MAT6</text>
<text x="249.5" y="51.2">MAT4</text>
<text x="249.5" y="58.3">MAT6</text>
<text x="249.8" y="54.7">MAT5</text>
<text x="63.2" y="61.8">VDD</text>
<text x="249.3" y="65.2">SDA</text>
<text x="249.4" y="61.7">SCL</text>
<text x="266.5" y="61.6">MAT1</text>
<text x="306.2" y="61.8">MAT5</text>
<text x="337" y="61.7">MAT2</text>
<text x="376.5" y="61.8">MAT0</text>
<text x="266.4" y="68.7">MAT0</text>
<text x="337.1" y="68.7">MAT1</text>
<text x="266.4" y="75.8">MAT2</text>
<text x="306.2" y="75.9">MAT5</text>
<text x="320.3" y="72.4">MAT5</text>
<text x="337" y="75.8">MAT2</text>
<text x="376.7" y="75.9">MAT1</text>
<text x="390.6" y="72.4">MAT0</text>
<text x="266.4" y="95.2">MAT3</text>
<text x="306.1" y="95.3">MAT1</text>
<text x="335.2" y="95.2">MAT6</text>
<text x="374.8" y="95.3">MAT0</text>
<text x="205.6" y="97">VDD</text>
<text x="266.4" y="102.2">MAT3</text>
<text x="320.1" y="105.9">MAT0</text>
<text x="335.2" y="102.2">MAT5</text>
<text x="388.9" y="105.9">MAT0</text>
<text x="205.4" y="109.4">Audio</text>
<text x="266.4" y="109.3">MAT3</text>
<text x="306" y="109.4">MAT2</text>
<text x="335.2" y="109.3">MAT6</text>
<text x="374.9" y="109.4">MAT1</text>
<text x="65.5" y="116.4">BATT</text>
<text x="266.4" y="128.7">MAT0</text>
<text x="306" y="128.8">MAT2</text>
<text x="335.2" y="128.7">MAT4</text>
<text x="374.9" y="128.8">MAT1</text>
<text x="266.4" y="135.7">MAT0</text>
<text x="335.2" y="135.7">MAT4</text>
<text x="266.5" y="142.8">MAT1</text>
<text x="306" y="142.9">MAT2</text>
<text x="320.2" y="139.4">MAT1</text>
<text x="335.2" y="142.8">MAT4</text>
<text x="374.8" y="142.9">MAT2</text>
<text x="388.9" y="139.4">MAT0</text>
<text x="29.1" y="162.3">CHARGE_STAT</text>
<text x="266.5" y="162.2">MAT1</text>
<text x="306" y="162.3">MAT6</text>
<text x="335.2" y="162.2">MAT5</text>
<text x="375" y="162.3">MAT3</text>
<text x="46.1" y="169.4">BATT</text>
<text x="110" y="169.4">5V</text>
<text x="266.4" y="169.2">MAT0</text>
<text x="320.1" y="172.9">MAT6</text>
<text x="335.2" y="169.3">MAT4</text>
<text x="389.1" y="172.9">MAT3</text>
<text x="266.4" y="176.3">MAT2</text>
<text x="306" y="176.5">MAT6</text>
<text x="335.2" y="176.3">MAT6</text>
<text x="375" y="176.5">MAT3</text>
<text x="64.4" y="197.6">CHARGE_STAT</text>
<text x="264.1" y="198.9" transform="rotate(-90 264.1 198.9)">VDD</text>
<text x="271.1" y="198.9" transform="rotate(-90 271.1 198.9)">BATT</text>
<text x="359.8" y="209.9">GND</text>
<text x="361.1" y="216.9">RxD</text>
<text x="14.2" y="222.2">MAT0</text>
<text x="54" y="222.3">MAT3</text>
<text x="69" y="222.2">MAT1</text>
<text x="108.4" y="222.3">MAT4</text>
<text x="132.4" y="222.2">MAT2</text>
<text x="171.9" y="222.3">MAT4</text>
<text x="188.8" y="222.2">MAT6</text>
<text x="228.6" y="222.3">MAT5</text>
<text x="304.6" y="230.4" transform="rotate(-90 304.6 230.4)">SCL</text>
<text x="308.2" y="231" transform="rotate(-90 308.2 231)">SDA</text>
<text x="311.7" y="230.6" transform="rotate(-90 311.7 230.6)">RxD</text>
<text x="315.2" y="230.4" transform="rotate(-90 315.2 230.4)">TxD</text>
<text x="318.8" y="232.9" transform="rotate(-90 318.8 232.9)">BATT</text>
<text x="322.3" y="233.7" transform="rotate(-90 322.3 233.7)">SWIM</text>
<text x="332.9" y="228.1" transform="rotate(-90 332.9 228.1)">5V</text>
<text x="325.8" y="235" transform="rotate(-90 325.8 235)">RESET</text>
<text x="359.8" y="234.6">GND</text>
<text x="14.2" y="243.3">MAT2</text>
<text x="54" y="243.5">MAT3</text>
<text x="68.9" y="243.3">MAT5</text>
<text x="108.4" y="243.5">MAT2</text>
<text x="132.4" y="243.3">MAT6</text>
<text x="171.9" y="243.5">MAT2</text>
<text x="188.8" y="243.3">MAT0</text>
<text x="228.4" y="243.5">MAT4</text>
<text x="360.9" y="241.6">TxD</text>
<text x="14.3" y="264.5">MAT1</text>
<text x="54" y="264.6">MAT3</text>
<text x="68.9" y="264.5">MAT5</text>
<text x="108.6" y="264.7">MAT1</text>
<text x="132.4" y="264.5">MAT6</text>
<text x="171.9" y="264.6">MAT4</text>
<text x="188.8" y="264.5">MAT5</text>
<text x="228.4" y="264.6">MAT4</text>
</g>
<g font-size="3.9" fill="#800">
<text x="250.5" y="260.9">TITLE:</text>
<text x="379.1" y="265.6">REV:</text>
<text x="287.4" y="275.1">Company:</text>
<text x="378.7" y="275.7">Sheet: 1/1</text>
<text x="287.4" y="282.8">Date:</text>
<text x="336.4" y="282.8">Drawn By:</text>
</g>
<g font-size="3.2" fill="#800">
<text x="41.6" y="6.7">1</text>
<text x="110.8" y="6.7">2</text>
<text x="179.9" y="6.7">3</text>
<text x="249.1" y="6.7">4</text>
<text x="318.2" y="6.7">5</text>
<text x="4.1" y="41.8">A</text>
<text x="405.9" y="41.8">A</text>
<text x="4.1" y="110.9">B</text>
<text x="405.9" y="110.9">B</text>
<text x="4.1" y="180.1">C</text>
<text x="405.9" y="180.1">C</text>
<text x="4.1" y="249.2">D</text>
<text x="405.9" y="249.2">D</text>
<text x="41.6" y="287.5">1</text>
<text x="110.8" y="287.5">2</text>
<text x="179.9" y="287.5">3</text>
<text x="249.1" y="287.5">4</text>
<text x="318.2" y="287.5">5</text>
</g>
<g font-size="3.2" fill="#000080">
<text x="158.4" y="17.4">U1</text>
<text x="286.9" y="16.8">LED22</text>
<text x="357.5" y="16.8">LED23</text>
<text x="158.4" y="20.6">STM8S003F3P6TR</text>
<text x="286.9" y="19.9">TJ-S3806SW1TGLC6FRGB-A5</text>
<text x="357.5" y="19.9">TJ-S3806SW1TGLC6FRGB-A5</text>
<text x="22.8" y="28">X1</text>
<text x="22.6" y="31.2">16MHz</text>
<text x="303" y="35.1">59</text>
<text x="303.1" y="31.9">R10</text>
<text x="373.6" y="35.1">59</text>
<text x="373.6" y="31.9">R9</text>
<text x="286.9" y="53.4">TJ-S3806SW1TGLC6FRGB-A5</text>
<text x="286.9" y="50.3">LED1</text>
<text x="357.5" y="53.4">TJ-S3806SW1TGLC6FRGB-A5</text>
<text x="357.5" y="50.3">LED7</text>
<text x="31.8" y="65.2">C2</text>
<text x="303.1" y="65.4">R6</text>
<text x="373.6" y="65.4">R1</text>
<text x="31.7" y="68.4">1uF</text>
<text x="303" y="68.6">59</text>
<text x="373.6" y="68.6">59</text>
<text x="52.2" y="75.4">BL-HB337A-AV-TRB</text>
<text x="52.2" y="72.2">LED24</text>
<text x="286.9" y="83.8">LED2</text>
<text x="355.7" y="83.8">LED19</text>
<text x="286.9" y="87">TJ-S3806SW1TGLC6FRGB-A5</text>
<text x="355.7" y="87">TJ-S3806SW1TGLC6FRGB-A5</text>
<text x="188.4" y="93.3">2.21k</text>
<text x="188.4" y="90.1">R11</text>
<text x="153.4" y="100.3">MIC1</text>
<text x="188.4" y="101">C1</text>
<text x="303.1" y="99">R3</text>
<text x="371.8" y="99">R7</text>
<text x="15.8" y="107.4">FID1</text>
<text x="86.9" y="107.4">BT1</text>
<text x="153.4" y="103.5">B4013AM423-098</text>
<text x="188.4" y="104.2">10uF</text>
<text x="303" y="102.1">59</text>
<text x="371.8" y="102.1">59</text>
<text x="15.8" y="110.6">FIDUCIAL1X2</text>
<text x="86.9" y="110.6">BS-08-B2AA020</text>
<text x="286.9" y="117.3">LED3</text>
<text x="355.7" y="117.3">LED18</text>
<text x="15.8" y="124.7">FIDUCIAL1X2</text>
<text x="15.8" y="121.5">FID2</text>
<text x="286.9" y="120.5">TJ-S3806SW1TGLC6FRGB-A5</text>
<text x="355.7" y="120.5">TJ-S3806SW1TGLC6FRGB-A5</text>
<text x="15.8" y="137.1">FIDUCIAL1X2</text>
<text x="15.8" y="133.9">FID3</text>
<text x="303" y="135.6">59</text>
<text x="303.1" y="132.5">R2</text>
<text x="371.8" y="135.6">59</text>
<text x="371.8" y="132.5">R4</text>
<text x="134.8" y="143.8">SJ1</text>
<text x="134.8" y="146.9">JUMPER-PAD-2-NO</text>
<text x="77.3" y="153.1">U2</text>
<text x="116.1" y="155.3">R13</text>
<text x="135.5" y="155">U3</text>
<text x="286.9" y="154">TJ-S3806SW1TGLC6FRGB-A5</text>
<text x="286.9" y="150.8">LED20</text>
<text x="355.7" y="154">TJ-S3806SW1TGLC6FRGB-A5</text>
<text x="355.7" y="150.8">LED21</text>
<text x="77.3" y="156.4">MCP73831T-2ACI/OT</text>
<text x="116.1" y="158.6">5.36k</text>
<text x="135.5" y="158.2">51.1k</text>
<text x="303.1" y="166">R5</text>
<text x="371.8" y="166">R8</text>
<text x="303" y="169.2">59</text>
<text x="371.8" y="169.2">59</text>
<text x="101.6" y="179.5">BL-HB337A-AV-TRB</text>
<text x="101.6" y="176.3">LED15</text>
<text x="100.9" y="190.4">R12</text>
<text x="100.9" y="193.6">59</text>
<text x="315.4" y="197">A2541WR-9P</text>
<text x="315.4" y="193.9">H1</text>
<text x="379.2" y="204">TS-FS66T-B-I</text>
<text x="379.2" y="200.8">SW1</text>
<text x="34.7" y="214.2">LED6</text>
<text x="88.4" y="214.2">LED10</text>
<text x="151.9" y="214.2">LED16</text>
<text x="208.5" y="214.2">LED11</text>
<text x="34.7" y="217.1">OSG3DA7331A</text>
<text x="88.4" y="217.1">OSG3DA7331A</text>
<text x="151.9" y="217.1">OSG3DA7331A</text>
<text x="208.5" y="217.1">OSG3DA7331A</text>
<text x="272.3" y="221.8">SS-3390S-L1</text>
<text x="272.3" y="218.7">SW3</text>
<text x="379.2" y="225.5">SW2</text>
<text x="379.2" y="228.7">TS-FS66T-B-I</text>
<text x="34.7" y="238.3">OSG3DA7331A</text>
<text x="34.7" y="235.4">LED5</text>
<text x="89.3" y="238.3">OSG3DA7331A</text>
<text x="89.3" y="235.4">LED9</text>
<text x="151.9" y="238.3">OSG3DA7331A</text>
<text x="151.9" y="235.4">LED17</text>
<text x="208.4" y="238.3">OSG3DA7331A</text>
<text x="208.4" y="235.4">LED14</text>
<text x="34.7" y="256.5">LED4</text>
<text x="89.3" y="256.5">LED8</text>
<text x="151.9" y="256.5">LED12</text>
<text x="208.4" y="256.5">LED13</text>
<text x="34.7" y="259.5">OSG3DA7331A</text>
<text x="89.3" y="259.5">OSG3DA7331A</text>
<text x="151.9" y="259.5">OSG3DA7331A</text>
<text x="208.4" y="259.5">OSG3DA7331A</text>
</g>
<g font-size="3.2">
<text x="14.2" y="35.5">2</text>
<text x="33.2" y="35.5">1</text>
<text x="14.2" y="42.5">3</text>
<text x="33.2" y="42.5">4</text>
<text x="84.4" y="114.8">1</text>
<text x="93.5" y="114.8">2</text>
<text x="64.8" y="164.2">2</text>
<text x="68.3" y="166">VSS</text>
</g>
<g font-size="3.2" fill="#00f">
<text x="82.6" y="31.9">1</text>
<text x="82.6" y="35.5">2</text>
<text x="87.1" y="33.3">UART1_CK/TIM2_CH1/BEEP/(HS)PD4</text>
<text x="175.1" y="33.3">PD3 (HS)/AIN4/TIM2_CH2/ADC_ETR</text>
<text x="236.4" y="35.5">19</text>
<text x="236.4" y="31.9">20</text>
<text x="82.6" y="39">3</text>
<text x="87.1" y="36.9">UART1_TX/AIN5/(HS) PD5</text>
<text x="87.1" y="40.4">UART1_RX/AIN6/(HS) PD6</text>
<text x="188.7" y="36.9">PD2 (HS)/AIN3/[TIM2_CH3]</text>
<text x="209.3" y="40.4">PD1(HS)/SWIM</text>
<text x="236.4" y="39">18</text>
<text x="82.6" y="42.5">4</text>
<text x="82.6" y="46">5</text>
<text x="87.1" y="43.9">NRST</text>
<text x="87.1" y="47.4">OSCIN/PA1</text>
<text x="179.9" y="43.9">PC7 (HS) /SPI_MISO [TIM1_CH2]</text>
<text x="181" y="47.4">PC6 (HS)/SPI_MOSI [TIM1_CH1]</text>
<text x="236.4" y="46">16</text>
<text x="236.4" y="42.5">17</text>
<text x="82.6" y="49.6">6</text>
<text x="82.6" y="53.1">7</text>
<text x="87.1" y="51">OSCOUT/PA2</text>
<text x="183.1" y="51">PC5 (HS)/SPI_SCK [TIM2_CH1]</text>
<text x="236.4" y="53.1">14</text>
<text x="236.4" y="49.6">15</text>
<text x="82.6" y="56.6">8</text>
<text x="87.1" y="54.5">VSS</text>
<text x="87.1" y="58">VCAP</text>
<text x="150.8" y="54.5">PC4 (HS) /TIM1_CH4/CLK_CCO/AIN2/[TIM1_CH2N]</text>
<text x="169.1" y="58">PC3 (HS)/TIM1_CH3 [TLI] [TIM1_CH1N]</text>
<text x="236.4" y="56.6">13</text>
<text x="80.6" y="63.7">10</text>
<text x="82.6" y="60.1">9</text>
<text x="87.1" y="61.6">VDD</text>
<text x="87.1" y="65.1">[SPI_NSS] TIM2_CH3/(HS) PA3</text>
<text x="181.7" y="65.1">PB5 (T)/I 2 C_SDA [TIM1_BKIN]</text>
<text x="185.4" y="61.6">PB4 (T)/I 2 C_SCL [ADC_ETR]</text>
<text x="236.4" y="63.7">11</text>
<text x="236.4" y="60.1">12</text>
<text x="160.5" y="107.8">1</text>
<text x="155.4" y="109.2">+</text>
<text x="156.6" y="116.2">-</text>
<text x="160.5" y="114.8">2</text>
<text x="64.8" y="160.7">1</text>
<text x="91.9" y="160.7">5</text>
<text x="64.8" y="167.7">3</text>
<text x="68.3" y="162.5">STAT</text>
<text x="81.3" y="162.5">PROG</text>
<text x="68.3" y="169.5">VBAT</text>
<text x="379" y="208.3">1</text>
<text x="384.5" y="208.3">2</text>
<text x="255.4" y="210.4" transform="rotate(-90 255.4 210.4)">3</text>
<text x="262.5" y="210.4" transform="rotate(-90 262.5 210.4)">2</text>
<text x="269.5" y="210.4" transform="rotate(-90 269.5 210.4)">1</text>
<text x="303" y="214.4" transform="rotate(-90 303 214.4)">1</text>
<text x="304.8" y="210.9" transform="rotate(-90 304.8 210.9)">1</text>
<text x="306.6" y="214.4" transform="rotate(-90 306.6 214.4)">2</text>
<text x="308.3" y="210.9" transform="rotate(-90 308.3 210.9)">2</text>
<text x="310.1" y="214.4" transform="rotate(-90 310.1 214.4)">3</text>
<text x="311.9" y="210.9" transform="rotate(-90 311.9 210.9)">3</text>
<text x="313.6" y="214.4" transform="rotate(-90 313.6 214.4)">4</text>
<text x="315.4" y="210.9" transform="rotate(-90 315.4 210.9)">4</text>
<text x="317.1" y="214.4" transform="rotate(-90 317.1 214.4)">5</text>
<text x="318.9" y="210.9" transform="rotate(-90 318.9 210.9)">5</text>
<text x="320.7" y="214.4" transform="rotate(-90 320.7 214.4)">6</text>
<text x="322.4" y="210.9" transform="rotate(-90 322.4 210.9)">6</text>
<text x="324.2" y="214.4" transform="rotate(-90 324.2 214.4)">7</text>
<text x="326" y="210.9" transform="rotate(-90 326 210.9)">7</text>
<text x="327.7" y="214.4" transform="rotate(-90 327.7 214.4)">8</text>
<text x="329.5" y="210.9" transform="rotate(-90 329.5 210.9)">8</text>
<text x="331.3" y="214.4" transform="rotate(-90 331.3 214.4)">9</text>
<text x="333" y="210.9" transform="rotate(-90 333 210.9)">9</text>
<text x="379" y="215.4">3</text>
<text x="384.5" y="215.4">4</text>
<text x="255.4" y="226.6" transform="rotate(-90 255.4 226.6)">6</text>
<text x="262.5" y="226.6" transform="rotate(-90 262.5 226.6)">5</text>
<text x="269.5" y="226.6" transform="rotate(-90 269.5 226.6)">4</text>
<text x="379" y="233">1</text>
<text x="384.5" y="233">2</text>
<text x="379" y="240.1">3</text>
<text x="384.5" y="240.1">4</text>
</g>
<g font-size="3.2" fill="#f00">
<text x="91.9" y="167.7">4</text>
<text x="83.4" y="169.5">VDD</text>
</g>
</svg>
